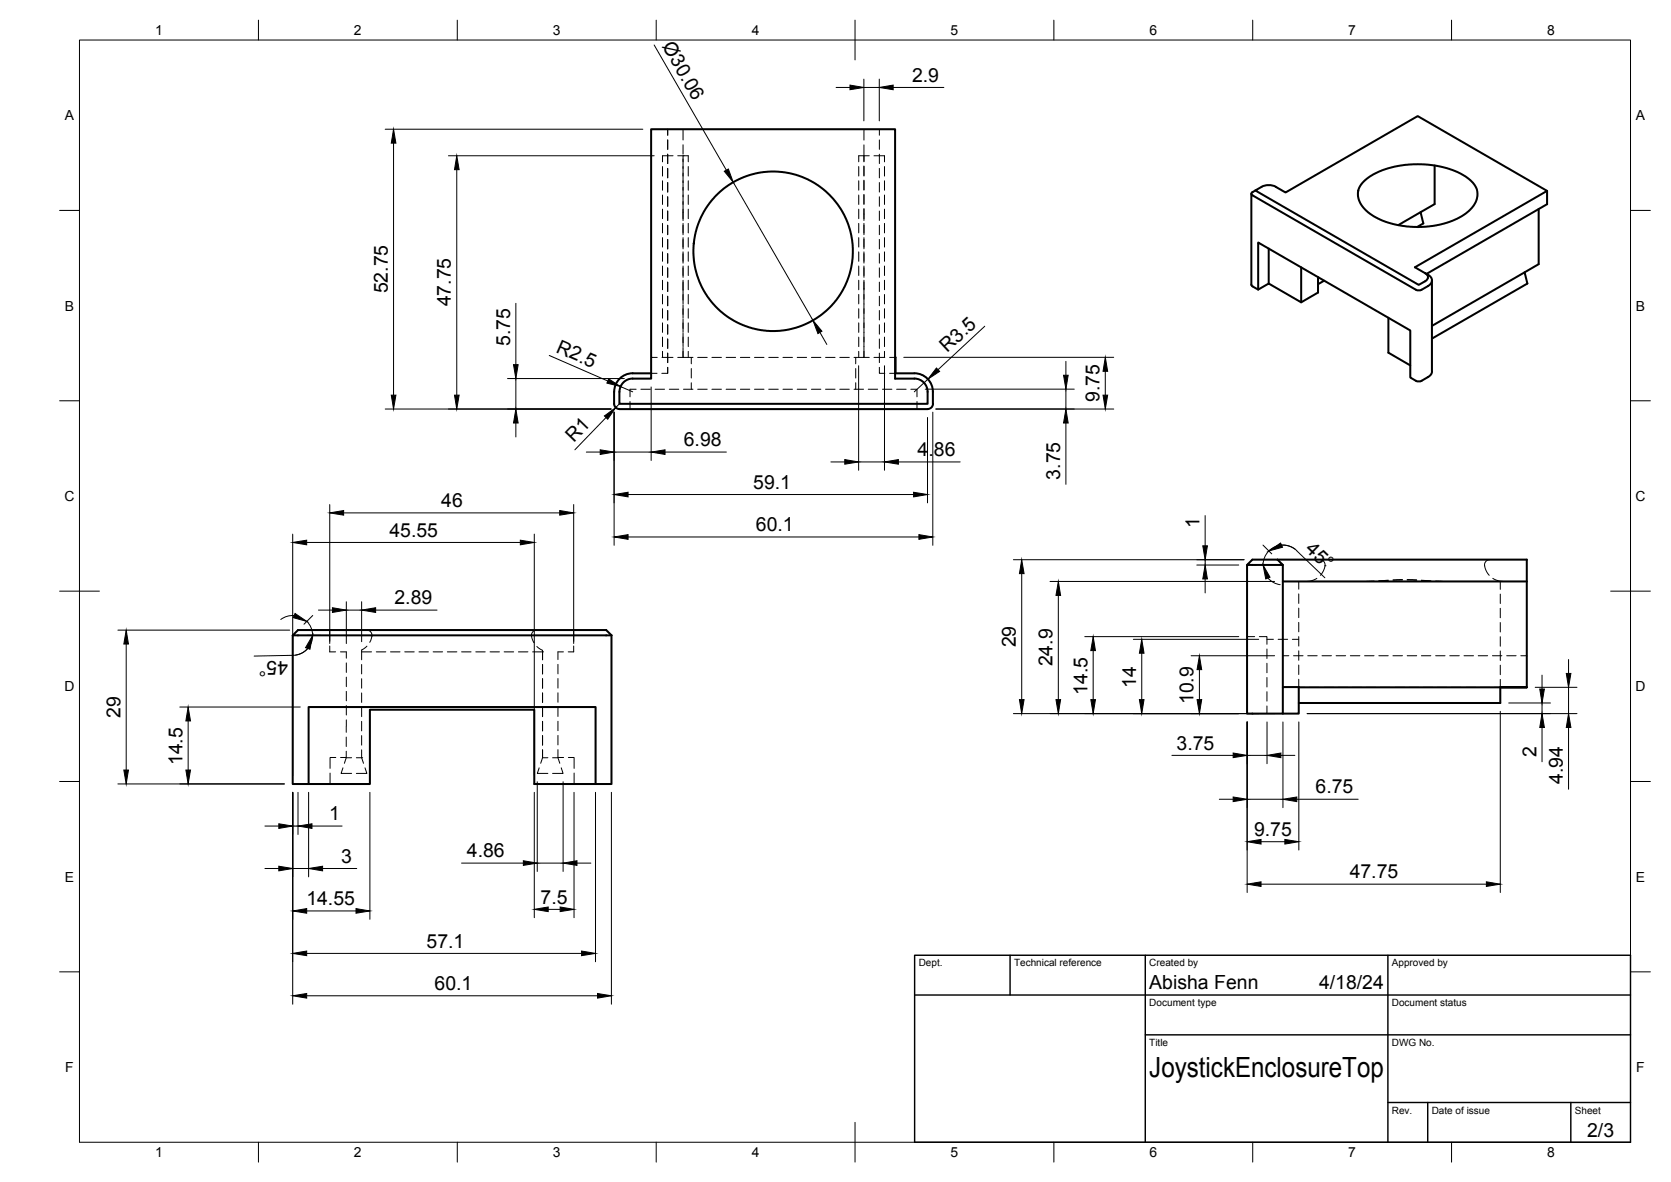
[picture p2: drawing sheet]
<svg xmlns="http://www.w3.org/2000/svg" width="420mm" height="297mm" viewBox="0 0 420 297" stroke-linecap="round" stroke-linejoin="round" font-family="sans-serif">
<!-- layer: Visible -->
<g fill="none" stroke="#000" stroke-width=".51">
<path d="M314.6 48.7v22.8l.2 .3 1.6 1v-11.9l38.2 22.1v11.9l1.4 .8 .7 .2a5 5 0 0 0 2.7-1.4l.5-.5 .2-.7-.1-22.8M315.6 47.9l-.9 .6v.4l.2 .2 41.1 23.7 .7 .2a5 5 0 0 0 3.2-1.9 1.45 1.45 0 0 0-.9-2.1M341.5 47.9h.1M357.2 53.3l-5.6 3.3M360.7 41.6v9.7l-3.5 2 .7 2.8-1.6 1M371.4 47.7l-.7-1.3-1.1-1.2-1.2-.9-2.1-1.1-1.9-.8-2.6-.6-5.3-.5-4.9 .4-2.7 .6-2.1 .8-1.6 .8-1.9 1.3-1.1 1.2-.7 1.5M371.4 47.9l.1 1.4-.7 1.9-1.1 1.5-2 1.5-2.2 1.2-2.4 .8-2.8 .6-3.6 .3-3.2-.2-2.9-.5-3-1-1.9-.9-2-1.4-1.4-1.7-.7-1.5-.1-2M386.9 52.5v13.9l-26.9 15.5M389 48v3.3l-30.3 17.5M319 62.5v8.8M327.2 67.2v8.8M331.4 69.6v3.9l-4.2 2.5-8.2-4.7-2.6 1.5"/>
<path d="M333 70.5l-1.6 .9M349.1 79.8v8.8l5.5 3.2M358.3 68.6a1.08 1.08 0 0 1 .8 1.1 1.08 1.08 0 0 1-.8 1M359 69.1l-3.2-1.9 33.2-19.2-32.5-18.8-33.3 19.2a6.6 6.6 0 0 0-4.2-1.9 5.3 5.3 0 0 0-3.4 1.4l41.1 23.7 1.6-.9M383.3 68.4l.7 2.9-24 13.8M154.4 98.5v3a1.33 1.33 0 0 0 1.4 1.3M155.7 98.5v3h77.5v-3M159.1 95.2h4.6v-62.7h61.4v62.7h4.8M159.1 95.1a3.3 3.3 0 0 0-3.3 3.4M163.7 93.8h-4.6a4.7 4.7 0 0 0-4.7 4.7M225.1 93.8h4.8a4.7 4.7 0 0 1 4.7 4.7M225.1 89.8l.1 4"/>
<path d="M229.9 95.1a3.3 3.3 0 0 1 3.3 3.4M234.6 98.5v3a1.33 1.33 0 0 1-1.4 1.3M155.7 102.8h77.5M73.6 159.7l1.3-1.4h77.5l1.4 1.4zM73.6 159.7v37.3h4v-19.3h72.2v19.3h4v-37.3M313.6 142l1.3-1.4h6.3l1.4 1.4zM313.6 142v37.3h9v-37.3M321.2 140.6h62.7v32.1M322.6 146.1h61.3M322.6 172.7h4v6.6h-4M326.6 172.7h50.6v4h-50.6M383.9 172.7h-6.7h6.7"/>
<path d="M77.6 197h15.4v-18.6h41.3v18.6h15.5"/>
<circle cx="194.4" cy="63.1" r="20"/>
</g>
<!-- layer: Hidden -->
<g fill="none" stroke="#000" stroke-width=".25">
<path d="M167.9 32.5v1.5M167.9 35.2v2.3M167.9 38.7v2.4M169.2 39.1h-2.6v1.6M170.4 39.1h2.7v1.6M171.7 39.1h.1M171.7 32.5v2.7M171.7 36.4v2.3M171.7 39.1v15.9M217.2 36.4v4.1M217.2 32.5v2.7M217.2 39.1v1.6"/>
<path d="M218.6 39.1h-2.7v1.6M219.8 39.1h2.6v1.6M221.1 32.5v1.5M221.1 35.2v2.3M221.1 38.7v2.4M166.6 41.9v2.3M166.6 45.4v2.4M166.6 49v2.4M166.6 52.6v2.4M166.6 56.1v2.4M166.6 59.7v2.4M167.9 42.3v2.4"/>
<path d="M167.9 45.9v2.4M167.9 49.5v2.3M167.9 53v2.4M167.9 56.6v2.4M171.7 53.3v2.1M171.7 56.6v2.4M171.7 56.1v2.4M171.7 59.7v2.4M173.1 41.9v2.3M173.1 45.4v2.4M173.1 49v2.4M173.1 52.6v2.4"/>
<path d="M173.1 56.1v2.4M173.1 59.7v2.4M215.9 41.9v2.3M215.9 45.4v2.4M215.9 49v2.4M215.9 52.6v2.4M215.9 56.1v2.4M215.9 59.7v2.4M217.2 56.6v2.4M217.2 53.8v1.6M217.2 41.7v2.5M217.2 45.3v2.5"/>
<path d="M217.2 48.9v2.5M217.2 52.4v2.6M217.2 56.1v2.4M217.2 59.7v2.4M221.1 42.3v2.4M221.1 45.9v2.4M221.1 49.5v2.3M221.1 53v2.4M221.1 56.6v2.4M222.4 41.9v2.3M222.4 45.4v2.4M222.4 49v2.4"/>
<path d="M222.4 52.6v2.4M222.4 56.1v2.4M222.4 59.7v2.4M166.6 63.3v2.4M166.6 66.9v2.3M166.6 70.4v2.4M166.6 74v2.4M166.6 77.6v2.4M167.9 60.2v2.4M167.9 63.7v2.4M167.9 67.3v2.4M167.9 70.9v2.4"/>
<path d="M167.9 74.5v2.3M167.9 78v2.4M171.7 60.2v2.4M171.7 63.8v2.3M171.7 67.3v2.4M171.7 70.9v5.5M171.7 63.3v2.4M171.7 66.9v2.3M171.7 70.4v2.4M171.7 76.6v3.4M173.1 63.3v2.4M173.1 66.9v2.3"/>
<path d="M173.1 70.4v2.4M173.1 74v2.4M173.1 77.6v2.4M215.9 63.3v2.4M215.9 66.9v2.3M215.9 70.4v2.4M215.9 74v2.4M215.9 77.6v2.4M217.2 70.9v1.6M217.2 67.3v2.4M217.2 63.7v2.4M217.2 60.2v2.3"/>
<path d="M217.2 70.4v19.4h-2.5M217.2 63.3v2.4M217.2 66.9v2.3M221.1 60.2v2.4M221.1 63.7v2.4M221.1 67.3v2.4M221.1 70.9v2.4M221.1 74.5v2.3M221.1 78v2.4M222.4 63.3v2.4M222.4 66.9v2.3M222.4 70.4v2.4"/>
<path d="M222.4 74v2.4M222.4 77.6v2.4M160 97.8h-1.6v1.9M161.1 97.8h2.4M163.7 93.8h1.5M163.8 92.4v1.4M164.7 97.8h2.4M165.2 89.8h-1.4v1.4M166.4 93.8h1.5v-1.5v1.5M166.5 89.8h2.7M166.6 81.1v2.4M166.6 84.7v2.4"/>
<path d="M166.6 88.3v1.5M167.9 81.6v2.4M167.9 85.2v2.4M167.9 88.7v2.4M168.3 97.8h2.4M171.7 87.3v2.5h2.5M171.7 88.3v1.5h-1.3M171.7 80.2v3.3M171.7 83.8v3.3M171.9 97.8h2.3M173.1 81.1v2.4M173.1 84.7v2.4"/>
<path d="M173.1 88.3v1.5M173.8 89.8v1.6M173.8 92.6v2.4M173.8 96.2v1.6M175.4 89.8h2.4M175.4 97.8h2.4M179 89.8h2.4M179 97.8h2.4M182.6 89.8h2.4M182.6 97.8h2.4M186.2 89.8h2.3M186.2 97.8h2.3"/>
<path d="M189.7 89.8h2.4M189.7 97.8h2.4M193.3 89.8h2.4M193.3 97.8h2.4M196.9 89.8h2.4M196.9 97.8h2.4M200.4 89.8h2.4M200.4 97.8h2.4M204 89.8h2.4M204 97.8h2.4M207.6 89.8h2.4M207.6 97.8h2.4"/>
<path d="M211.2 89.8h2.4M211.2 97.8h2.4M214.7 97.8h2.4M215.2 89.8v1.6M215.2 92.6v2.4M215.2 96.2v1.6M215.9 81.1v2.4M215.9 84.7v2.4M215.9 88.3v1.5M217.2 88.3v1.5h1.4M218.3 97.8h2.4M219.8 89.8h2.7"/>
<path d="M221.1 92.3v1.5h1.4M221.1 81.6v2.4M221.1 85.2v2.4M221.1 88.7v2.4M221.9 97.8h2.4M222.4 81.1v2.4M222.4 84.7v2.4M222.4 88.3v1.5M223.7 89.8h1.4M223.7 93.8h1.4M225.4 97.8h2.4M229 97.8h1.6v1.9"/>
<path d="M158.4 100.9v1.9M230.6 100.9v1.9M82.9 158.3v2.8M92.2 158.3l.9 .4 .4 .6-.1 1.1-.4 1M135 158.3l-.9 .4-.4 .6 .1 1.2 .4 1M144.3 158.3v2.8M313.6 160h1.9M316.7 160h1.9v1.9M326.6 146.1v2M326.6 149.3v2.3M326.6 152.8v2.4M326.6 156.4v2.4"/>
<path d="M326.6 160v2.4M331.1 145.3l-1.3 .7-1.2 .1M331.9 140.6l1 .5 .2 .5 .1 .6M333.2 142.2h.1M333.2 142.2l-.4 1.1-.8 1.3M343.5 146.1h2h-1.6M349.1 145.8l-2.4 .2M349.1 145.9l-2.4 .1M352.6 145.7h-2.3M352.6 145.7l-2.3 .1M353.8 145.7h2.4M353.8 145.7l2.4 .1"/>
<path d="M357.4 145.8l2.4 .2M357.4 145.9l2.4 .1M362.6 146.1h-1.6h2M374.6 140.6l-.9 .4-.4 .8a3.9 3.9 0 0 0 1.2 2.8M375.3 145.3l1.4 .7 1.2 .1M377.2 146.1v2M377.2 149.3v2.4M377.2 152.9v2.3M377.2 156.4v2.4M82.9 162.3v1.5h1.5M85.6 163.8h1.5v1.6M87.1 166.6v2.4"/>
<path d="M87.1 170.2v2.4M87.1 173.7v2.4M87.1 177.3v2.4M90.9 163.8h2.5M90.9 163.8v2M90.9 167v2.4M90.9 170.6v2.3M90.9 174.1v2.4M90.9 177.7v2.4M92.3 162.4l-1.4 1v.4M94.6 163.8h2.4M98.2 163.8h2.4"/>
<path d="M101.8 163.8h2.3M105.3 163.8h2.4M108.9 163.8h2.4M112.5 163.8h2.4M116.1 163.8h2.3M119.6 163.8h2.4M123.2 163.8h2.4M126.8 163.8h2.4M130.3 163.8h2.4M135 162.5l1.4 .9v.4h-2.5M136.4 163.8h.1M136.4 163.8v2"/>
<path d="M136.4 167v2.4M136.4 170.6v2.3M136.4 174.1v2.4M136.4 177.7v2.4M140.3 166.9v2.4M140.3 170.5v2.4M140.3 174.1v2.4M140.3 177.7v2.4M141.7 163.8h-1.4v2M144.3 162.3v1.5h-1.4M318.6 163.1v2.4M318.6 166.7v2.4"/>
<path d="M318.6 170.3v2.3M318.6 173.8v2.4M318.6 177.4v1.9M318.6 160.7h1.6M321.4 160.7h2.4M322.6 164.8h1.5M325 160.7h1.6M325.2 164.8h2.4M326.6 163.6v2.3M326.6 167.1v2.4M326.6 170.7v2M326.6 172.7h1.5"/>
<path d="M328.8 164.8h2.4M329.3 172.7h2.4M332.4 164.8h2.4M332.8 172.7h2.4M336 164.8h2.3M336.4 172.7h2.4M339.5 164.8h2.4M340 172.7h2.4M343.1 164.8h2.4M343.6 172.7h2.3M346.7 164.8h2.4M347.1 172.7h2.4"/>
<path d="M350.2 164.8h2.4M350.7 172.7h2.4M353.8 164.8h2.4M354.3 172.7h2.4M357.4 164.8h2.4M357.8 172.7h2.4M361 164.8h2.3M361.4 172.7h2.4M364.5 164.8h2.4M365 172.7h2.4M368.1 164.8h2.4M368.6 172.7h2.3"/>
<path d="M371.7 164.8h2.4M372.1 172.7h2.4M375.3 164.8h2.3M377.2 160v2.4M377.2 163.6v2.4M377.2 167.2v2.4M377.2 170.7v2h-1.5M378.8 164.8h2.4M382.4 164.8h1.5M83 194.3v2.7M84.4 190.4h-1.4v2.7M86.2 193l-.4 1.4h2.6"/>
<path d="M87.1 188.8v1.6h-1.5M87.1 190.4l-.5 1.4M87.1 185.2v2.4M87.1 190.4h1.3M87.1 180.9v3.1M89.6 190.4h1.3M90.9 188.4v2l.5 1.4M90.9 190.4h.1M90.9 181.3v2.4M90.9 184.9v2.3M91.8 193l.4 1.4h-2.6M135.6 193l-.5 1.4h2.7"/>
<path d="M136.4 190.4l-.4 1.4M136.4 181.3v2.4M136.4 184.9v2.3M136.4 188.4v2M136.4 190.4h1.4M138.9 190.4h1.4M140.3 188.4v2h1.4M140.3 190.4l.5 1.4M140.3 181.3v2.3M140.3 184.8v2.4M141.1 193l.5 1.4h-2.7M142.9 190.4h1.5v2.7"/>
<path d="M144.4 194.3v2.7"/>
</g>
<!-- layer: BORDER -->
<g fill="none" stroke="#000" stroke-width=".25">
<path d="M20 10.1h390v276.9h-390zM65 5.1v5M115 5.1v5M165 5.1v5M215 5.1v10M265 5.1v5M315 5.1v5M365 5.1v5M15 52.9h5M410 52.9h5M15 100.7h5M410 100.7h5"/>
<path d="M15 148.6h10M405 148.6h10M15 196.4h5M410 196.4h5M15 244.2h5M410 244.2h5M65 287v5M115 287v5M165 287v5M215 282.1v9.9M265 287v5M315 287v5"/>
<path d="M365 287v5"/>
</g>
<!-- layer: TITLEBLOCK -->
<path d="M230 240.1h180v46.9h-180zM230 250h180M254 240.1v9.9M288 240.1v46.9M349 240.1v46.9M288 260.1h122M349 277.1h61M359 277.1v9.9M395 277.1v9.9" fill="none" stroke="#000" stroke-width=".36"/>
<!-- layer: FD_Dimensions -->
<g fill="none" stroke="#000" stroke-width=".25">
<path d="M164.5 11.3l18.1 31.4M217.2 19.9v10.5M221.1 19.9v10.5M96.9 32.5h64.7M99 36v63.3M112.8 39.1h51.7M210.2 22h3.5M217.2 22h3.9M224.6 22h12.7M114.9 42.6v56.7M184.4 45.8l20 34.7M129.7 76.2v15.4"/>
<path d="M127.6 95.1h29.4M129.7 95.1v7.7M138.1 89.3l14.7 6.4M156 97.1l3.1 1.4M163.7 97.2v18.5M206.2 83.5l1.7 3.1M215.9 91.9v26.3M222.4 91.9v26.3M227.2 89.8h52.8M231.6 94.1l1.5 .9 1 1.4M232.6 97.8h37.5M233.3 95.3l-3.4 3.2"/>
<path d="M247.6 82l-11.7 10.9M268 90.8v3.5M268 97.8v5M277.9 93.3v6M96.9 102.8h56.7M129.7 106.3v3.5M147.4 113.6h3.5M152.4 104.9l-7.9 8.1M154.4 103.6v33.4M154.4 113.6h9.3M154.8 102.4l1 .4M155.7 101.5l-.9 .9"/>
<path d="M167.2 113.6h15.4M208.9 116.1h3.5M215.9 116.1h6.5M225.9 116.1h15.5M233.2 104.9v21.5M234.5 103.6v33.4M235.3 102.8h44.7M268 106.3v15.4M73.6 134.2v60.7M77.1 136.3h53.7M82.9 126.8v34.9M86.4 128.9h54.3"/>
<path d="M134.3 134.2v60.7M144.3 126.8v34.9M157.9 134.9h73.2M157.9 124.3h71.8M303 129.6v7.6M317.6 137l2.2 2.2M322.2 137l1.8 .2 1.6 .8M326 138.4l7.1 6.8M326.1 138.4a5 5 0 0 0-5.5-1 5 5 0 0 0-3 4.6M29.6 158.4h43.2M74 154.7l-1.8 .2-1.6 .8M77 159.7h3.7"/>
<path d="M77.1 156.1a5 5 0 0 1 1.2 5.4 5 5 0 0 1-4.6 3.2M78.6 154.7l-2.2 2.2M80.1 153.3h3.5M87.1 151.2v10.5M87.1 153.3h3.8M90.9 151.2v10.1M94.4 153.3h15.5M254.8 140.7h58M256.9 144.2v31.6M264 146.1h56.5M266.1 149.6v26.2M272.8 160h38.7"/>
<path d="M300.9 142h10.6M303 140.7v1.3M303 145.5v3.5M315.5 142h.3M318.8 145.3l1.4 1.1 1.7 .5M31.7 161.8v31.7M45.2 177.7h30.3M73.7 164.7l-9.8 .2M77.4 163l-1.4 1.1-1.7 .5M254.8 179.3h65.7M274.9 163.5v12.3M285 160.7h31.5"/>
<path d="M287.1 164.2v11.6M299.5 164.8h21M301.6 168.3v7.5M328.7 179.3h67.8M377.2 178.8v45.5M379.3 176.7h10.5M386 172.7h10.5M387.7 169.7v3.5M387.7 176.7v2.6M394.4 165.7v3.5M394.4 172.7v6.6M29.6 197h41.9"/>
<path d="M47.3 181.2v12.3M73.6 199.1v53.3M74.9 199.1v10.6M77.6 199.1v21.3M93 199.1v31.9M134.3 199.1v31.5M135.1 196.5v22.5M141.6 196.5v22.5M144.3 199.1v31.5M149.7 199.1v42.6M153.7 199.1v53.3M294.7 189.8h15.4"/>
<path d="M313.6 181.4v42.9M313.6 189.8h5M318.6 181.4v10.5M322.1 189.8h3.5M322.6 181.4v21.6M326.6 181.4v32.2M387.7 182.8v8.6M394.4 182.8v15.5M66.6 207.6h3.5M66.6 218.3h3.5M73.6 207.6h1.3M73.6 218.3h4"/>
<path d="M78.4 207.6h7.6M81.1 218.3h8.6M116.1 216.9h15.5M135.1 216.9h6.5M145.1 216.9h3.5M306.6 200.9h3.5M313.6 200.9h9M317.1 211.5h6M326.1 200.9h15.4M77.1 239.6h69.1M77.1 228.9h12.4M137.8 228.5h3"/>
<path d="M317.1 222.2h56.6M77.1 250.2h73.1"/>
</g>
<g fill="#000" stroke="#000" stroke-width=".25">
<path d="M99 32.5l.5 3.5h-1.1zM213.7 21.4l3.5 .6-3.5 .5zM221.1 22l3.5-.6v1.1zM114.9 39.1l.5 3.5h-1.1zM182.1 43l1-.5 1.3 3.3zM98.4 99.3h1.1l-.5 3.5zM114.3 99.3h1.1l-.5 3.5zM129.1 91.6h1.2l-.6 3.5zM153.1 95.2l2.9 1.9-3.4-.8zM204.4 80.5l2.3 2.7-1 .6zM235.5 92.5l.8 .8-3 2zM267.4 94.3h1.2l-.6 3.5z"/>
<path d="M277.9 89.8l.6 3.5h-1.2zM277.3 99.3h1.2l-.6 3.5zM129.7 102.8l.6 3.5h-1.2zM150.9 113l3.5 .6-3.5 .6zM152 104.5l2.8-2.1-2 3zM163.7 113.6l3.5-.6v1.2zM212.4 115.5l3.5 .6-3.5 .6zM222.4 116.1l3.5-.6v1.2zM268 102.8l.6 3.5h-1.2zM73.6 136.3l3.5-.6v1.2zM82.9 128.9l3.5-.6v1.2zM130.8 135.7l3.5 .6-3.5 .6z"/>
<path d="M140.7 128.3l3.6 .6-3.6 .6zM154.4 134.9l3.5-.5v1.1zM154.4 124.3l3.5-.6v1.2zM229.7 123.7l3.5 .6-3.5 .6zM231.1 134.4l3.4 .5-3.4 .6zM302.4 137.2h1.2l-.6 3.5zM319 138.5l3-2 .5 1zM74.2 154.2l2.9 2-3.4-1zM83.6 152.7l3.5 .6-3.5 .6zM90.9 153.3l3.5-.6v1.2zM256.9 140.7l.6 3.5h-1.2zM266.1 146.1l.6 3.5h-1.2z"/>
<path d="M303 142l.6 3.5h-1.2zM317.6 142l1.7 3.1-1 .4zM31.7 158.4l.6 3.4h-1.2zM78.6 159.7l-.7 3.5-1.1-.4zM256.3 175.8h1.2l-.6 3.5zM265.5 175.8h1.2l-.6 3.5zM274.9 160l.5 3.5h-1.1zM274.3 175.8h1.1l-.5 3.5zM287.1 160.7l.6 3.5h-1.2zM286.5 175.8h1.2l-.6 3.5zM301.6 164.8l.6 3.5h-1.2zM301 175.8h1.2l-.6 3.5z"/>
<path d="M387.2 173.2h1.1l-.6 3.5zM393.8 169.2h1.2l-.6 3.5zM31.1 193.5h1.2l-.6 3.5zM46.7 193.5h1.2l-.6 3.5zM47.3 177.7l.6 3.5h-1.2zM310.1 189.2l3.5 .6-3.5 .6zM318.6 189.8l3.5-.6v1.2zM387.7 179.3l.6 3.5h-1.1zM394.4 179.3l.6 3.5h-1.2zM70.1 207l3.5 .6-3.5 .6zM70.1 217.7l3.5 .6-3.5 .5zM74.9 207.6l3.5-.6v1.2z"/>
<path d="M77.6 218.3l3.5-.6v1.1zM131.6 216.3l3.5 .6-3.5 .6zM141.6 216.9l3.5-.6v1.2zM310.1 200.3l3.5 .6-3.5 .6zM313.6 211.5l3.5-.5v1.1zM323.1 211l3.5 .5-3.5 .6zM322.6 200.9l3.5-.6v1.2zM73.6 239.6l3.5-.6v1.2zM73.6 228.9l3.5-.6v1.2zM89.5 228.3l3.5 .6-3.5 .6zM134.3 228.5l3.5-.6v1.2zM140.8 227.9l3.5 .6-3.5 .6z"/>
<path d="M146.2 239l3.5 .6-3.5 .6zM313.6 222.2l3.5-.6v1.2zM373.7 221.6l3.5 .6-3.5 .6zM73.6 250.2l3.5-.5v1.1zM150.2 249.7l3.5 .5-3.5 .6z"/>
</g>
<text font-size="7" x="289" y="270.6">JoystickEnclosureTop</text>
<g font-size="4.9">
<text x="166.4" y="11.6" transform="rotate(60 166.4 11.6)">Ø30.06</text>
<text x="229.3" y="20.5">2.9</text>
<text x="97.5" y="73.8" transform="rotate(-90 97.5 73.8)">52.75</text>
<text x="113.4" y="77" transform="rotate(-90 113.4 77)">47.75</text>
<text x="128.2" y="86.9" transform="rotate(-90 128.2 86.9)">5.75</text>
<text x="139.6" y="88.4" transform="rotate(24 139.6 88.4)">R2.5</text>
<text x="238.2" y="88.8" transform="rotate(-43 238.2 88.8)">R3.5</text>
<text x="276.5" y="101.1" transform="rotate(-90 276.5 101.1)">9.75</text>
<text x="144.3" y="111.3" transform="rotate(-46 144.3 111.3)">R1</text>
<text x="171.9" y="112.1">6.98</text>
<text x="230.7" y="114.6">4.86</text>
<text x="189.4" y="122.8">59.1</text>
<text x="266.6" y="120.5" transform="rotate(-90 266.6 120.5)">3.75</text>
<text x="110.9" y="127.4">46</text>
<text x="97.9" y="134.9">45.55</text>
<text x="190.1" y="133.5">60.1</text>
<text x="301.6" y="132.8" transform="rotate(-90 301.6 132.8)">1</text>
<text x="328" y="138.3" transform="rotate(44 328 138.3)">45°</text>
<text x="99.2" y="151.9">2.89</text>
<text x="72.4" y="166.2" transform="rotate(179 72.4 166.2)">45°</text>
<text x="255.4" y="162.7" transform="rotate(-90 255.4 162.7)">29</text>
<text x="264.6" y="167.5" transform="rotate(-90 264.6 167.5)">24.9</text>
<text x="285.7" y="172.9" transform="rotate(-90 285.7 172.9)">14</text>
<text x="273.4" y="174.6" transform="rotate(-90 273.4 174.6)">14.5</text>
<text x="300.1" y="177" transform="rotate(-90 300.1 177)">10.9</text>
<text x="30.3" y="180.4" transform="rotate(-90 30.3 180.4)">29</text>
<text x="295.8" y="188.4">3.75</text>
<text x="386.3" y="190.2" transform="rotate(-90 386.3 190.2)">2</text>
<text x="45.8" y="192.3" transform="rotate(-90 45.8 192.3)">14.5</text>
<text x="392.9" y="197" transform="rotate(-90 392.9 197)">4.94</text>
<text x="330.8" y="199.4">6.75</text>
<text x="82.8" y="206.2">1</text>
<text x="117.4" y="215.4">4.86</text>
<text x="315.3" y="210.1">9.75</text>
<text x="85.8" y="216.8">3</text>
<text x="339.4" y="220.7">47.75</text>
<text x="77" y="227.5">14.55</text>
<text x="135.9" y="227.1">7.5</text>
<text x="107.3" y="238.1">57.1</text>
<text x="109.3" y="248.8">60.1</text>
<text x="289" y="248.5">Abisha Fenn</text>
<text x="331.7" y="248.5">4/18/24</text>
<text x="399.1" y="285.7">2/3</text>
</g>
<g font-size="3.5">
<text x="39" y="8.8">1</text>
<text x="89" y="8.8">2</text>
<text x="139" y="8.8">3</text>
<text x="189" y="8.8">4</text>
<text x="239" y="8.8">5</text>
<text x="289" y="8.8">6</text>
<text x="339" y="8.8">7</text>
<text x="389" y="8.8">8</text>
<text x="16.3" y="30.2">A</text>
<text x="411.3" y="30.2">A</text>
<text x="16.3" y="78">B</text>
<text x="411.3" y="78">B</text>
<text x="16.2" y="125.9">C</text>
<text x="411.2" y="125.9">C</text>
<text x="16.2" y="173.7">D</text>
<text x="411.2" y="173.7">D</text>
<text x="16.3" y="221.6">E</text>
<text x="411.3" y="221.6">E</text>
<text x="16.4" y="269.4">F</text>
<text x="411.4" y="269.4">F</text>
<text x="39" y="290.8">1</text>
<text x="89" y="290.8">2</text>
<text x="139" y="290.8">3</text>
<text x="189" y="290.8">4</text>
<text x="239" y="290.8">5</text>
<text x="289" y="290.8">6</text>
<text x="339" y="290.8">7</text>
<text x="389" y="290.8">8</text>
</g>
<g font-size="2.5">
<text x="231" y="242.9">Dept.</text>
<text x="255" y="242.9">Technical reference</text>
<text x="289" y="242.9">Created by</text>
<text x="350" y="242.9">Approved by</text>
<text x="289" y="252.8">Document type</text>
<text x="350" y="252.8">Document status</text>
<text x="289" y="262.9">Title</text>
<text x="350" y="262.9">DWG No.</text>
<text x="350" y="279.9">Rev.</text>
<text x="360" y="279.9">Date of issue</text>
<text x="396" y="279.9">Sheet</text>
</g>
</svg>
